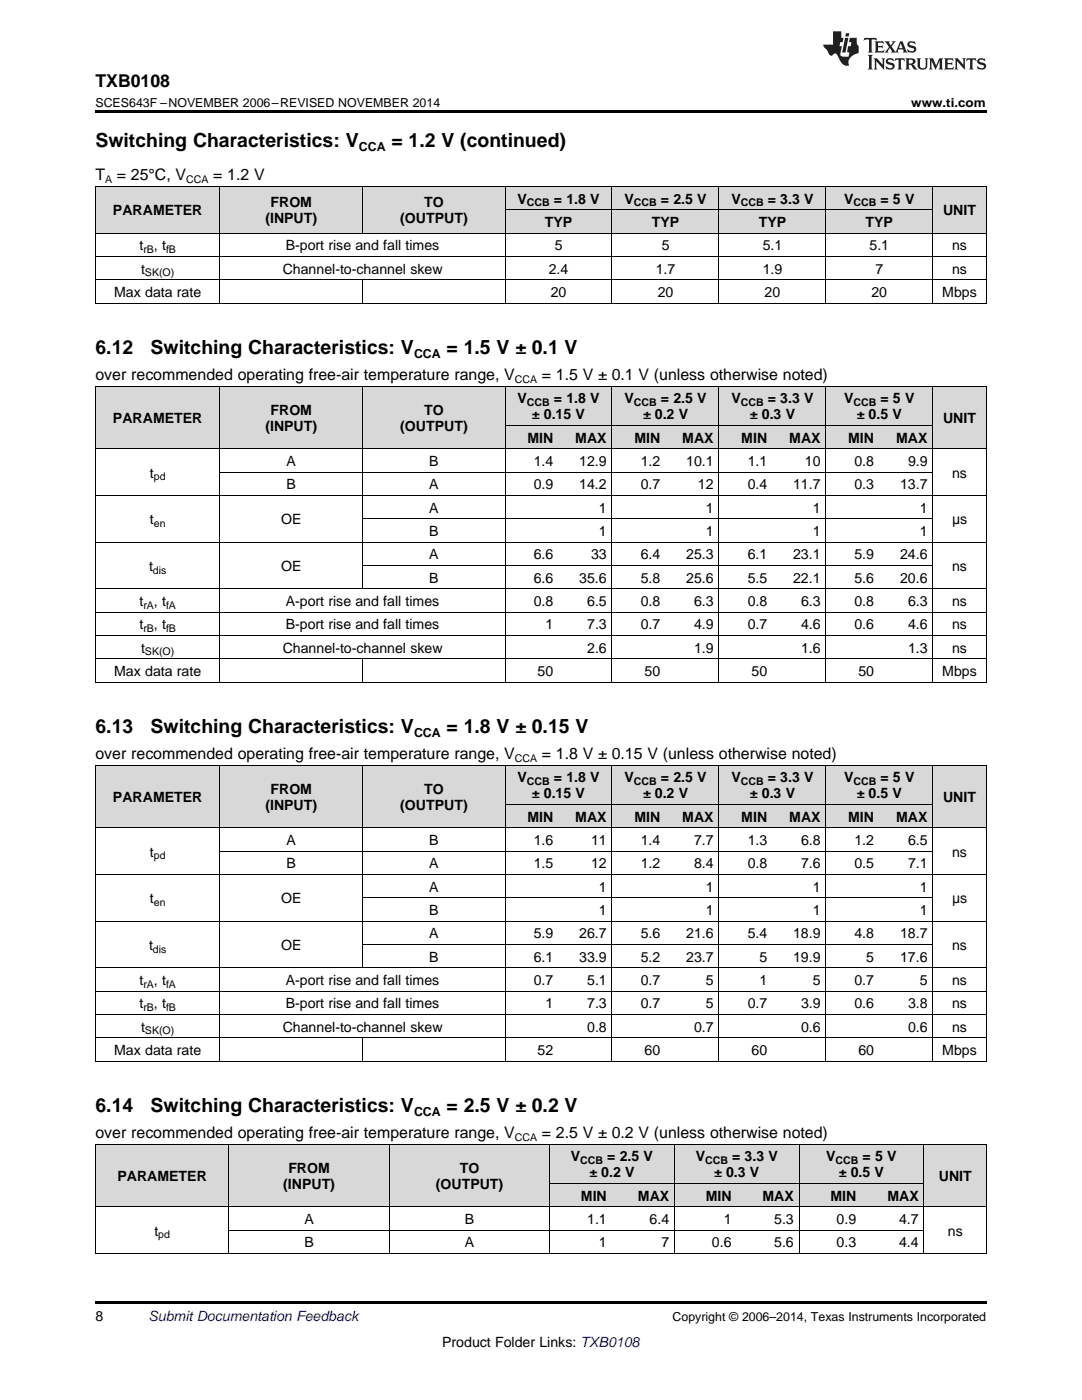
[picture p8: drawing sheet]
<svg xmlns="http://www.w3.org/2000/svg" width="216mm" height="279mm" viewBox="0 0 216 279" stroke-linecap="round" stroke-linejoin="round" font-family="sans-serif">
<g fill="#d8d8d8">
<path d="M19 228.4h26.7v12.5h-26.7z"/>
<path d="M45.7 228.4h32v12.5h-32z"/>
<path d="M77.7 228.4h32v12.5h-32z"/>
<path d="M109.7 236.2h12.5v4.7h-12.5z"/>
<path d="M122.2 236.2h12.4v4.7h-12.4z"/>
<path d="M134.6 236.2h12.4v4.7h-12.4z"/>
<path d="M147 236.2h12.5v4.7h-12.5z"/>
<path d="M159.5 236.2h12.4v4.7h-12.4z"/>
<path d="M171.9 236.2h12.5v4.7h-12.5z"/>
<path d="M184.4 228.4h12.4v12.5h-12.4z"/>
<path d="M109.7 228.4h12.5v7.8h-12.5z"/>
<path d="M122.2 228.4h12.4v7.8h-12.4z"/>
<path d="M134.6 228.4h12.4v7.8h-12.4z"/>
<path d="M147 228.4h12.5v7.8h-12.5z"/>
<path d="M159.5 228.4h12.4v7.8h-12.4z"/>
<path d="M171.9 228.4h12.5v7.8h-12.5z"/>
<path d="M19 152.8h24.9v12.4h-24.9z"/>
<path d="M43.9 152.8h28.5v12.4h-28.5z"/>
<path d="M72.4 152.8h28.4v12.4h-28.4z"/>
<path d="M100.8 160.6h10.7v4.6h-10.7z"/>
<path d="M111.5 160.6h10.7v4.6h-10.7z"/>
<path d="M122.2 160.6h10.6v4.6h-10.6z"/>
<path d="M132.8 160.6h10.7v4.6h-10.7z"/>
<path d="M143.5 160.6h10.7v4.6h-10.7z"/>
<path d="M154.2 160.6h10.6v4.6h-10.6z"/>
<path d="M164.8 160.6h10.7v4.6h-10.7z"/>
<path d="M175.5 160.6h10.7v4.6h-10.7z"/>
<path d="M186.2 152.8h10.6v12.4h-10.6z"/>
<path d="M100.8 152.8h10.7v7.8h-10.7z"/>
<path d="M111.5 152.8h10.7v7.8h-10.7z"/>
<path d="M122.2 152.8h10.6v7.8h-10.6z"/>
<path d="M132.8 152.8h10.7v7.8h-10.7z"/>
<path d="M143.5 152.8h10.7v7.8h-10.7z"/>
<path d="M154.2 152.8h10.6v7.8h-10.6z"/>
<path d="M164.8 152.8h10.7v7.8h-10.7z"/>
<path d="M175.5 152.8h10.7v7.8h-10.7z"/>
<path d="M19 77.1h24.9v12.5h-24.9z"/>
<path d="M43.9 77.1h28.5v12.5h-28.5z"/>
<path d="M72.4 77.1h28.4v12.5h-28.4z"/>
<path d="M100.8 84.9h10.7v4.7h-10.7z"/>
<path d="M111.5 84.9h10.7v4.7h-10.7z"/>
<path d="M122.2 84.9h10.6v4.7h-10.6z"/>
<path d="M132.8 84.9h10.7v4.7h-10.7z"/>
<path d="M143.5 84.9h10.7v4.7h-10.7z"/>
<path d="M154.2 84.9h10.6v4.7h-10.6z"/>
<path d="M164.8 84.9h10.7v4.7h-10.7z"/>
<path d="M175.5 84.9h10.7v4.7h-10.7z"/>
<path d="M186.2 77.1h10.6v12.5h-10.6z"/>
<path d="M100.8 77.1h10.7v7.8h-10.7z"/>
<path d="M111.5 77.1h10.7v7.8h-10.7z"/>
<path d="M122.2 77.1h10.6v7.8h-10.6z"/>
<path d="M132.8 77.1h10.7v7.8h-10.7z"/>
<path d="M143.5 77.1h10.7v7.8h-10.7z"/>
<path d="M154.2 77.1h10.6v7.8h-10.6z"/>
<path d="M164.8 77.1h10.7v7.8h-10.7z"/>
<path d="M175.5 77.1h10.7v7.8h-10.7z"/>
<path d="M19 37.3h24.9v9.3h-24.9z"/>
<path d="M43.9 37.3h28.5v9.3h-28.5z"/>
<path d="M72.4 37.3h28.4v9.3h-28.4z"/>
<path d="M100.8 41.9h10.7v4.7h-10.7z"/>
<path d="M111.5 41.9h10.7v4.7h-10.7z"/>
<path d="M122.2 41.9h10.6v4.7h-10.6z"/>
<path d="M132.8 41.9h10.7v4.7h-10.7z"/>
<path d="M143.5 41.9h10.7v4.7h-10.7z"/>
<path d="M154.2 41.9h10.6v4.7h-10.6z"/>
<path d="M164.8 41.9h10.7v4.7h-10.7z"/>
<path d="M175.5 41.9h10.7v4.7h-10.7z"/>
<path d="M186.2 37.3h10.6v9.3h-10.6z"/>
<path d="M100.8 37.3h10.7v4.6h-10.7z"/>
<path d="M111.5 37.3h10.7v4.6h-10.7z"/>
<path d="M122.2 37.3h10.6v4.6h-10.6z"/>
<path d="M132.8 37.3h10.7v4.6h-10.7z"/>
<path d="M143.5 37.3h10.7v4.6h-10.7z"/>
<path d="M154.2 37.3h10.6v4.6h-10.6z"/>
<path d="M164.8 37.3h10.7v4.6h-10.7z"/>
<path d="M175.5 37.3h10.7v4.6h-10.7z"/>
</g>
<g fill="#000">
<path d="M19 22h177.8v.5h-177.8zM19 60.5h.2zM72.3 60.5h.1zM100.7 60.5h.1zM111.4 60.5h.1zM122.1 60.5h.1zM132.7 60.5h.1zM143.4 60.5h.1zM154.1 60.5h.1zM164.7 60.5h.1zM175.4 60.5h.1zM186.1 60.5h.1z"/>
<path d="M196.7 60.5h.1zM19 259.7h177.8v.5h-177.8z"/>
</g>
<g fill="none" stroke="#000" stroke-width=".2">
<path d="M19 37.2h177.8v23.3M19.1 37.2v23.3M43.9 37.2v23.3M72.3 37.2v9.4M100.8 37.2v23.3M122.1 37.2v23.3M143.5 37.2v23.3M164.8 37.2v23.3M186.1 37.2v23.3M19 55.8h177.8M19 51.2h177.8M19 46.5h177.8"/>
<path d="M72.3 55.8v4.7M100.8 41.9h85.3M19 77.1h177.8M19 60.5h177.8M19.1 77.1v59.1M43.9 77.1v59.1M72.3 77.1v40.4M100.8 77.1v59.1M122.1 77.1v59.1M143.5 77.1v59.1M164.8 77.1v59.1M186.1 77.1v59.1"/>
<path d="M196.8 77.1v59.1M19 98.9h177.8M19 89.6h177.8M43.9 94.2h142.3M100.8 84.9h85.3M19 117.5h177.8M19 108.2h177.8M72.4 112.8h113.8M72.4 103.5h113.8M19 136.1h177.8M19 131.5h177.8M19 126.8h177.8"/>
<path d="M19 122.1h177.8M72.3 131.5v4.7M19 152.7h177.8M19.1 152.8v59M43.9 152.8v59M72.3 152.8v40.4M100.8 152.8v59M122.1 152.8v59M143.5 152.8v59M164.8 152.8v59M186.1 152.8v59M196.8 152.8v59"/>
<path d="M19 174.5h177.8M19 165.2h177.8M43.9 169.8h142.3M72.4 179.2h113.8M100.8 160.5h85.3M19 197.8h177.8M19 193.1h177.8M19 183.8h177.8M72.4 188.5h113.8M19 211.8h177.8M19 207.1h177.8M19 202.4h177.8"/>
<path d="M72.3 207.2v4.6M19 228.3h177.8M19.1 228.4v21.8M45.7 228.4v21.8M77.7 228.4v21.8M109.7 228.4v21.8M109.7 236.2h74.7M134.6 228.4v21.8M159.4 228.4v21.8M184.3 228.4v21.8M196.8 228.4v21.8M19 250.1h177.8"/>
<path d="M19 240.8h177.8M45.7 245.5h138.7"/>
</g>
<g fill="#231f20">
<path d="M172.5 7.6l-.1 .5 .4-.2h.6v.1v2.1l-.2 .4h.9l-.2-.4v-2.1l.1-.1h.5l.5 .2-.2-.5zM174.5 8.3l.2 .3v1.5l-.2 .4h1.8l.2-.6a1.04 1.04 0 0 1-1.3 .2v-.7h.6l.3 .2v-.6l-.3 .2h-.6v-.6l.8-.1 .4 .3-.2-.5zM176.5 8.3l.9 1.1-.9 1.1h.8l-.2-.2 .4-.7 .5 .7-.2 .2h1.5l-.2-.2 .2-.4h.9l.1 .4-.2 .2h1l-.3-.3-.7-1.9h-.5l-.9 2-.8-1 .9-1h-.8l.1 .3-.4 .5-.3-.6 .1-.2zM179.7 8.6l.4 1h-.7zM181.3 8.4a.63 .63 0 0 0-.2 .7 .63 .63 0 0 0 .6 .4l.6 .2 .1 .2a.75 .75 0 0 1-.7 .4 .75 .75 0 0 1-.6-.5l.1 .7 .1-.1a1.11 1.11 0 0 0 1.5-.6 1.13 1.13 0 0 0-1.2-.8l-.1-.4a1.04 1.04 0 0 1 1.2 .2l-.2-.5-.2 .1-.4-.2zM173.2 10.9l.2 .4v2.2l-.2 .4h1l-.3-.4v-2.2l.3-.4zM174.3 11.6l.3 .4v1.5l-.3 .4h.8l-.2-.4v-1.3l1.5 1.7v-1.9l.2-.4h-.7l.2 .4v.9l-1.1-1.3zM177 11.8a.62 .62 0 0 0-.2 .7 .62 .62 0 0 0 .6 .4l.6 .1 .1 .3a.76 .76 0 0 1-.7 .3 .76 .76 0 0 1-.7-.4l.2 .7 .1-.1a1.11 1.11 0 0 0 1.5-.6 1.13 1.13 0 0 0-1.2-.8l-.1-.4a1.04 1.04 0 0 1 1.2 .2l-.2-.6-.2 .1-.5-.1zM178.7 11.6l-.2 .6a.61 .61 0 0 1 .8-.3v1.6l-.2 .4h.9l-.2-.4v-1.6a.63 .63 0 0 1 .7 .3l-.1-.6zM180.6 11.6l.3 .4v1.5l-.3 .4h1l-.2-.2-.1-.8 .6 .2a.76 .76 0 0 0 1.2 .7l-1-1a.58 .58 0 0 0 .6-.5 .58 .58 0 0 0-.5-.6zM181.4 11.9h.1a.45 .45 0 0 1 .5 .1 .45 .45 0 0 1 .1 .5l-.8 .2zM182.9 11.6l.2 .2a2.17 2.17 0 0 0 .3 1.9 .99 .99 0 0 0 1.6-.6v-1.1l.2-.4h-.7l.2 .2a1.92 1.92 0 0 1-.2 1.8 .6 .6 0 0 1-.9-.5v-1.1l.2-.4zM185.4 11.6l.2 .4v1.5l-.2 .4h.7l-.2-.4v-1.4l.8 1.8 .8-1.8v1.4l-.2 .4h.9l-.2-.4v-1.5l.2-.4h-.8l-.6 1.5-.6-1.5zM188.4 11.6l.2 .4v1.5l-.2 .4h1.8l.1-.6a1.04 1.04 0 0 1-1.2 .1v-.6h.5l.4 .2v-.6l-.4 .2h-.5v-.7h.8l.3 .3-.1-.6zM190.5 11.6l.2 .4v1.5l-.2 .4h.7l-.2-.4v-1.3l1.5 1.7v-1.9l.2-.4h-.7l.2 .4v.9l-1.1-1.3zM192.9 11.6l-.1 .6a.61 .61 0 0 1 .7-.3l.1 1.6-.3 .4h1l-.3-.4 .1-1.6a.63 .63 0 0 1 .7 .3l-.1-.6zM195.2 11.8a.62 .62 0 0 0-.2 .7 .62 .62 0 0 0 .6 .4l.6 .1 .1 .3a.76 .76 0 0 1-.7 .3 .76 .76 0 0 1-.6-.4l.1 .7 .1-.1a1.11 1.11 0 0 0 1.6-.6 1.13 1.13 0 0 0-1.3-.8l-.1-.4a1.04 1.04 0 0 1 1.2 .2l-.1-.6-.2 .1-.5-.1z"/>
<path d="M166.2 6.3v2.6h-1.9v.4l.8 .9a.91 .91 0 0 0 1 .8 .56 .56 0 0 1 .5-.3 .56 .56 0 0 1 .5 .3l.4 .8a1.53 1.53 0 0 0 1.9 1.2 1.54 1.54 0 0 1 1-2.1l.9-.3v-1.4a1.52 1.52 0 0 1-.4-1.6h-1.3l-.2 .8h.5l-.2 .8h-.5l-.1 1v.2l.4 .1-.2 .8a1.93 1.93 0 0 1-1.6-.3l.3-1.8h-.5l.2-.8h.4l.2-.8h-.4v-1.3zM168.6 7.6l-.6 2.9h.7l.6-2.9zM168.8 6.6l-.1 .7h.6l.2-.7z"/>
</g>
<g font-size="3.9">
<text x="19" y="29.3">Switching Characteristics: V</text>
<text x="78.1" y="29.3">= 1.2 V (continued)</text>
<text x="19" y="70.7">6.12</text>
<text x="30.1" y="70.7">Switching Characteristics: V</text>
<text x="89.1" y="70.7">= 1.5 V ± 0.1 V</text>
<text x="19" y="146.3">6.13</text>
<text x="30.1" y="146.3">Switching Characteristics: V</text>
<text x="89.1" y="146.3">= 1.8 V ± 0.15 V</text>
<text x="19" y="222">6.14</text>
<text x="30.1" y="222">Switching Characteristics: V</text>
<text x="89.1" y="222">= 2.5 V ± 0.2 V</text>
</g>
<text font-size="3.5" x="19" y="17.3">TXB0108</text>
<g font-size="3.2">
<text x="19" y="36">T</text>
<text x="23.3" y="36">= 25°C, V</text>
<text x="42.5" y="36">= 1.2 V</text>
<text x="19" y="75.8">over recommended operating free-air temperature range, V</text>
<text x="108.1" y="75.8">= 1.5 V ± 0.1 V (unless otherwise noted)</text>
<text x="19" y="151.5">over recommended operating free-air temperature range, V</text>
<text x="108.1" y="151.5">= 1.8 V ± 0.15 V (unless otherwise noted)</text>
<text x="19" y="227.1">over recommended operating free-air temperature range, V</text>
<text x="108.1" y="227.1">= 2.5 V ± 0.2 V (unless otherwise noted)</text>
</g>
<g font-size="2.8">
<text x="54" y="41.4">FROM</text>
<text x="84.6" y="41.4">TO</text>
<text x="103.3" y="40.6">V</text>
<text x="110.5" y="40.6">=</text>
<text x="113" y="40.6">1.8 V</text>
<text x="124.6" y="40.6">V</text>
<text x="131.9" y="40.6">=</text>
<text x="134.4" y="40.6">2.5 V</text>
<text x="145.9" y="40.6">V</text>
<text x="153.2" y="40.6">=</text>
<text x="155.7" y="40.6">3.3 V</text>
<text x="168.4" y="40.6">V</text>
<text x="175.7" y="40.6">= 5 V</text>
<text x="22.5" y="43">PARAMETER</text>
<text x="53" y="44.6">(INPUT)</text>
<text x="79.9" y="44.6">(OUTPUT)</text>
<text x="108.7" y="45.3">TYP</text>
<text x="130.1" y="45.3">TYP</text>
<text x="151.4" y="45.3">TYP</text>
<text x="172.7" y="45.3">TYP</text>
<text x="188.2" y="43">UNIT</text>
<text x="27.8" y="50">t</text>
<text x="30.7" y="50">, t</text>
<text x="57" y="50">B-port rise and fall times</text>
<text x="110.7" y="50">5</text>
<text x="132" y="50">5</text>
<text x="152.2" y="50">5.1</text>
<text x="173.5" y="50">5.1</text>
<text x="190" y="50">ns</text>
<text x="22.8" y="59.3">Max data rate</text>
<text x="28.2" y="54.6">t</text>
<text x="56.4" y="54.6">Channel-to-channel skew</text>
<text x="109.5" y="54.6">2.4</text>
<text x="109.9" y="59.3">20</text>
<text x="130.8" y="54.6">1.7</text>
<text x="131.2" y="59.3">20</text>
<text x="152.2" y="54.6">1.9</text>
<text x="152.6" y="59.3">20</text>
<text x="173.9" y="59.3">20</text>
<text x="174.7" y="54.6">7</text>
<text x="188" y="59.3">Mbps</text>
<text x="190" y="54.6">ns</text>
<text x="54" y="82.8">FROM</text>
<text x="84.6" y="82.8">TO</text>
<text x="103.3" y="80.5">V</text>
<text x="106.2" y="83.7">± 0.15 V</text>
<text x="110.5" y="80.5">=</text>
<text x="113" y="80.5">1.8 V</text>
<text x="124.6" y="80.5">V</text>
<text x="128.3" y="83.7">± 0.2 V</text>
<text x="131.9" y="80.5">=</text>
<text x="134.4" y="80.5">2.5 V</text>
<text x="145.9" y="80.5">V</text>
<text x="149.6" y="83.7">± 0.3 V</text>
<text x="153.2" y="80.5">=</text>
<text x="155.7" y="80.5">3.3 V</text>
<text x="168.4" y="80.5">V</text>
<text x="171" y="83.7">± 0.5 V</text>
<text x="175.7" y="80.5">= 5 V</text>
<text x="22.5" y="84.4">PARAMETER</text>
<text x="53" y="86">(INPUT)</text>
<text x="79.9" y="86">(OUTPUT)</text>
<text x="105.2" y="88.3">MIN</text>
<text x="114.8" y="88.3">MAX</text>
<text x="126.6" y="88.3">MIN</text>
<text x="136.1" y="88.3">MAX</text>
<text x="147.9" y="88.3">MIN</text>
<text x="157.5" y="88.3">MAX</text>
<text x="169.2" y="88.3">MIN</text>
<text x="178.8" y="88.3">MAX</text>
<text x="188.2" y="84.4">UNIT</text>
<text x="29.9" y="95.3">t</text>
<text x="57.2" y="93">A</text>
<text x="85.7" y="93">B</text>
<text x="106.5" y="93">1.4</text>
<text x="115.6" y="93">12.9</text>
<text x="127.8" y="93">1.2</text>
<text x="136.9" y="93">10.1</text>
<text x="149.2" y="93">1.1</text>
<text x="160.6" y="93">10</text>
<text x="170.5" y="93">0.8</text>
<text x="181.2" y="93">9.9</text>
<text x="190" y="95.3">ns</text>
<text x="57.2" y="97.6">B</text>
<text x="85.7" y="97.6">A</text>
<text x="106.5" y="97.6">0.9</text>
<text x="115.6" y="97.6">14.2</text>
<text x="127.8" y="97.6">0.7</text>
<text x="139.3" y="97.6">12</text>
<text x="149.2" y="97.6">0.4</text>
<text x="158.3" y="97.6">11.7</text>
<text x="170.5" y="97.6">0.3</text>
<text x="179.6" y="97.6">13.7</text>
<text x="29.9" y="104.6">t</text>
<text x="56.1" y="104.6">OE</text>
<text x="85.7" y="102.3">A</text>
<text x="85.7" y="107">B</text>
<text x="119.5" y="102.3">1</text>
<text x="119.5" y="107">1</text>
<text x="140.8" y="102.3">1</text>
<text x="140.8" y="107">1</text>
<text x="162.2" y="102.3">1</text>
<text x="162.2" y="107">1</text>
<text x="183.5" y="102.3">1</text>
<text x="183.5" y="107">1</text>
<text x="190" y="104.6">μs</text>
<text x="29.7" y="113.9">t</text>
<text x="56.1" y="113.9">OE</text>
<text x="85.7" y="111.6">A</text>
<text x="106.5" y="111.6">6.6</text>
<text x="117.9" y="111.6">33</text>
<text x="127.8" y="111.6">6.4</text>
<text x="136.9" y="111.6">25.3</text>
<text x="149.2" y="111.6">6.1</text>
<text x="158.3" y="111.6">23.1</text>
<text x="170.5" y="111.6">5.9</text>
<text x="179.6" y="111.6">24.6</text>
<text x="190" y="113.9">ns</text>
<text x="85.7" y="116.3">B</text>
<text x="106.5" y="116.3">6.6</text>
<text x="115.6" y="116.3">35.6</text>
<text x="127.8" y="116.3">5.8</text>
<text x="136.9" y="116.3">25.6</text>
<text x="149.2" y="116.3">5.5</text>
<text x="158.3" y="116.3">22.1</text>
<text x="170.5" y="116.3">5.6</text>
<text x="179.6" y="116.3">20.6</text>
<text x="27.8" y="120.9">t</text>
<text x="27.8" y="125.6">t</text>
<text x="30.7" y="120.9">, t</text>
<text x="30.7" y="125.6">, t</text>
<text x="57" y="120.9">A-port rise and fall times</text>
<text x="57" y="125.6">B-port rise and fall times</text>
<text x="106.5" y="120.9">0.8</text>
<text x="108.8" y="125.6">1</text>
<text x="117.2" y="120.9">6.5</text>
<text x="117.2" y="125.6">7.3</text>
<text x="127.8" y="120.9">0.8</text>
<text x="127.8" y="125.6">0.7</text>
<text x="138.5" y="120.9">6.3</text>
<text x="138.5" y="125.6">4.9</text>
<text x="149.2" y="120.9">0.8</text>
<text x="149.2" y="125.6">0.7</text>
<text x="159.8" y="120.9">6.3</text>
<text x="159.8" y="125.6">4.6</text>
<text x="170.5" y="120.9">0.8</text>
<text x="170.5" y="125.6">0.6</text>
<text x="181.2" y="120.9">6.3</text>
<text x="181.2" y="125.6">4.6</text>
<text x="190" y="120.9">ns</text>
<text x="190" y="125.6">ns</text>
<text x="28.2" y="130.2">t</text>
<text x="56.4" y="130.2">Channel-to-channel skew</text>
<text x="117.2" y="130.2">2.6</text>
<text x="138.5" y="130.2">1.9</text>
<text x="159.8" y="130.2">1.6</text>
<text x="181.2" y="130.2">1.3</text>
<text x="190" y="130.2">ns</text>
<text x="22.8" y="134.9">Max data rate</text>
<text x="107.3" y="134.9">50</text>
<text x="128.6" y="134.9">50</text>
<text x="150" y="134.9">50</text>
<text x="171.3" y="134.9">50</text>
<text x="188" y="134.9">Mbps</text>
<text x="22.5" y="160.1">PARAMETER</text>
<text x="53" y="161.6">(INPUT)</text>
<text x="54" y="158.5">FROM</text>
<text x="79.9" y="161.6">(OUTPUT)</text>
<text x="84.6" y="158.5">TO</text>
<text x="103.3" y="156.1">V</text>
<text x="106.2" y="159.3">± 0.15 V</text>
<text x="110.5" y="156.1">=</text>
<text x="113" y="156.1">1.8 V</text>
<text x="124.6" y="156.1">V</text>
<text x="128.3" y="159.3">± 0.2 V</text>
<text x="131.9" y="156.1">=</text>
<text x="134.4" y="156.1">2.5 V</text>
<text x="145.9" y="156.1">V</text>
<text x="149.6" y="159.3">± 0.3 V</text>
<text x="153.2" y="156.1">=</text>
<text x="155.7" y="156.1">3.3 V</text>
<text x="168.4" y="156.1">V</text>
<text x="171" y="159.3">± 0.5 V</text>
<text x="175.7" y="156.1">= 5 V</text>
<text x="188.2" y="160.1">UNIT</text>
<text x="105.2" y="164">MIN</text>
<text x="114.8" y="164">MAX</text>
<text x="126.6" y="164">MIN</text>
<text x="136.1" y="164">MAX</text>
<text x="147.9" y="164">MIN</text>
<text x="157.5" y="164">MAX</text>
<text x="169.2" y="164">MIN</text>
<text x="178.8" y="164">MAX</text>
<text x="29.9" y="171">t</text>
<text x="57.2" y="168.6">A</text>
<text x="57.2" y="173.3">B</text>
<text x="85.7" y="168.6">B</text>
<text x="85.7" y="173.3">A</text>
<text x="106.5" y="168.6">1.6</text>
<text x="106.5" y="173.3">1.5</text>
<text x="117.9" y="168.6">11</text>
<text x="117.9" y="173.3">12</text>
<text x="127.8" y="168.6">1.4</text>
<text x="127.8" y="173.3">1.2</text>
<text x="138.5" y="168.6">7.7</text>
<text x="138.5" y="173.3">8.4</text>
<text x="149.2" y="168.6">1.3</text>
<text x="149.2" y="173.3">0.8</text>
<text x="159.8" y="168.6">6.8</text>
<text x="159.8" y="173.3">7.6</text>
<text x="170.5" y="168.6">1.2</text>
<text x="170.5" y="173.3">0.5</text>
<text x="181.2" y="168.6">6.5</text>
<text x="181.2" y="173.3">7.1</text>
<text x="190" y="171">ns</text>
<text x="85.7" y="177.9">A</text>
<text x="119.5" y="177.9">1</text>
<text x="140.8" y="177.9">1</text>
<text x="162.2" y="177.9">1</text>
<text x="183.5" y="177.9">1</text>
<text x="29.9" y="180.3">t</text>
<text x="56.1" y="180.3">OE</text>
<text x="85.7" y="182.6">B</text>
<text x="119.5" y="182.6">1</text>
<text x="140.8" y="182.6">1</text>
<text x="162.2" y="182.6">1</text>
<text x="183.5" y="182.6">1</text>
<text x="190" y="180.3">μs</text>
<text x="29.7" y="189.6">t</text>
<text x="56.1" y="189.6">OE</text>
<text x="85.7" y="187.3">A</text>
<text x="85.7" y="191.9">B</text>
<text x="106.5" y="187.3">5.9</text>
<text x="106.5" y="191.9">6.1</text>
<text x="115.6" y="187.3">26.7</text>
<text x="115.6" y="191.9">33.9</text>
<text x="127.8" y="187.3">5.6</text>
<text x="127.8" y="191.9">5.2</text>
<text x="136.9" y="187.3">21.6</text>
<text x="136.9" y="191.9">23.7</text>
<text x="149.2" y="187.3">5.4</text>
<text x="151.5" y="191.9">5</text>
<text x="158.3" y="187.3">18.9</text>
<text x="158.3" y="191.9">19.9</text>
<text x="170.5" y="187.3">4.8</text>
<text x="172.8" y="191.9">5</text>
<text x="179.6" y="187.3">18.7</text>
<text x="179.6" y="191.9">17.6</text>
<text x="190" y="189.6">ns</text>
<text x="27.8" y="196.6">t</text>
<text x="30.7" y="196.6">, t</text>
<text x="57" y="196.6">A-port rise and fall times</text>
<text x="106.5" y="196.6">0.7</text>
<text x="117.2" y="196.6">5.1</text>
<text x="127.8" y="196.6">0.7</text>
<text x="140.8" y="196.6">5</text>
<text x="151.5" y="196.6">1</text>
<text x="162.2" y="196.6">5</text>
<text x="170.5" y="196.6">0.7</text>
<text x="183.5" y="196.6">5</text>
<text x="190" y="196.6">ns</text>
<text x="27.8" y="201.2">t</text>
<text x="30.7" y="201.2">, t</text>
<text x="57" y="201.2">B-port rise and fall times</text>
<text x="108.8" y="201.2">1</text>
<text x="117.2" y="201.2">7.3</text>
<text x="127.8" y="201.2">0.7</text>
<text x="140.8" y="201.2">5</text>
<text x="149.2" y="201.2">0.7</text>
<text x="159.8" y="201.2">3.9</text>
<text x="170.5" y="201.2">0.6</text>
<text x="181.2" y="201.2">3.8</text>
<text x="190" y="201.2">ns</text>
<text x="28.2" y="205.9">t</text>
<text x="56.4" y="205.9">Channel-to-channel skew</text>
<text x="117.2" y="205.9">0.8</text>
<text x="138.5" y="205.9">0.7</text>
<text x="159.8" y="205.9">0.6</text>
<text x="181.2" y="205.9">0.6</text>
<text x="190" y="205.9">ns</text>
<text x="22.8" y="210.5">Max data rate</text>
<text x="107.3" y="210.5">52</text>
<text x="128.6" y="210.5">60</text>
<text x="150" y="210.5">60</text>
<text x="171.3" y="210.5">60</text>
<text x="188" y="210.5">Mbps</text>
<text x="113.9" y="231.8">V</text>
<text x="121.2" y="231.8">=</text>
<text x="123.7" y="231.8">2.5 V</text>
<text x="138.8" y="231.8">V</text>
<text x="146.1" y="231.8">=</text>
<text x="148.6" y="231.8">3.3 V</text>
<text x="164.9" y="231.8">V</text>
<text x="172.1" y="231.8">= 5 V</text>
<text x="23.4" y="235.7">PARAMETER</text>
<text x="56.5" y="237.3">(INPUT)</text>
<text x="57.5" y="234.1">FROM</text>
<text x="87" y="237.3">(OUTPUT)</text>
<text x="91.8" y="234.1">TO</text>
<text x="115.9" y="239.6">MIN</text>
<text x="117.6" y="234.9">± 0.2 V</text>
<text x="127.3" y="239.6">MAX</text>
<text x="140.8" y="239.6">MIN</text>
<text x="142.5" y="234.9">± 0.3 V</text>
<text x="152.2" y="239.6">MAX</text>
<text x="165.7" y="239.6">MIN</text>
<text x="167.4" y="234.9">± 0.5 V</text>
<text x="177.1" y="239.6">MAX</text>
<text x="187.3" y="235.7">UNIT</text>
<text x="60.7" y="244.3">A</text>
<text x="92.7" y="244.3">B</text>
<text x="117.2" y="244.3">1.1</text>
<text x="129.6" y="244.3">6.4</text>
<text x="144.4" y="244.3">1</text>
<text x="154.5" y="244.3">5.3</text>
<text x="166.9" y="244.3">0.9</text>
<text x="179.4" y="244.3">4.7</text>
<text x="30.8" y="246.6">t</text>
<text x="60.7" y="248.9">B</text>
<text x="92.7" y="248.9">A</text>
<text x="119.5" y="248.9">1</text>
<text x="132" y="248.9">7</text>
<text x="142.1" y="248.9">0.6</text>
<text x="154.5" y="248.9">5.6</text>
<text x="166.9" y="248.9">0.3</text>
<text x="179.4" y="248.9">4.4</text>
<text x="189.1" y="246.6">ns</text>
<text x="19" y="263.6">8</text>
<text x="88.2" y="268.9">Product Folder Links: TXB0108</text>
</g>
<text font-size="2.8" fill="#0000c8" x="29.6" y="263.6">Submit Documentation Feedback</text>
<g font-size="2.5">
<text x="19" y="21.4">SCES643F –NOVEMBER 2006–REVISED NOVEMBER 2014</text>
<text x="181.8" y="21.4">www.ti.com</text>
<text x="71.6" y="30.1">CCA</text>
<text x="82.6" y="71.5">CCA</text>
<text x="82.6" y="147.1">CCA</text>
<text x="82.6" y="222.7">CCA</text>
<text x="134.2" y="263.6">Copyright © 2006–2014, Texas Instruments Incorporated</text>
</g>
<g font-size="2.1">
<text x="21" y="36.6">A</text>
<text x="37.1" y="36.6">CCA</text>
<text x="105.1" y="41.2">CCB</text>
<text x="126.5" y="41.2">CCB</text>
<text x="147.8" y="41.2">CCB</text>
<text x="170.3" y="41.2">CCB</text>
<text x="28.6" y="50.5">rB</text>
<text x="33.1" y="50.5">fB</text>
<text x="28.9" y="55.2">SK(O)</text>
<text x="102.7" y="76.5">CCA</text>
<text x="105.1" y="81.1">CCB</text>
<text x="126.5" y="81.1">CCB</text>
<text x="147.8" y="81.1">CCB</text>
<text x="170.3" y="81.1">CCB</text>
<text x="30.7" y="95.9">pd</text>
<text x="30.7" y="105.2">en</text>
<text x="30.5" y="114.5">dis</text>
<text x="28.6" y="121.5">rA</text>
<text x="33.1" y="121.5">fA</text>
<text x="28.6" y="126.2">rB</text>
<text x="28.9" y="130.8">SK(O)</text>
<text x="33.1" y="126.2">fB</text>
<text x="102.7" y="152.1">CCA</text>
<text x="105.1" y="156.7">CCB</text>
<text x="126.5" y="156.7">CCB</text>
<text x="147.8" y="156.7">CCB</text>
<text x="170.3" y="156.7">CCB</text>
<text x="30.7" y="171.5">pd</text>
<text x="30.7" y="180.8">en</text>
<text x="30.5" y="190.1">dis</text>
<text x="28.6" y="197.1">rA</text>
<text x="33.1" y="197.1">fA</text>
<text x="28.6" y="201.8">rB</text>
<text x="33.1" y="201.8">fB</text>
<text x="28.9" y="206.4">SK(O)</text>
<text x="102.7" y="227.8">CCA</text>
<text x="115.8" y="232.3">CCB</text>
<text x="140.7" y="232.3">CCB</text>
<text x="166.7" y="232.3">CCB</text>
<text x="31.6" y="247.2">pd</text>
</g>
</svg>
